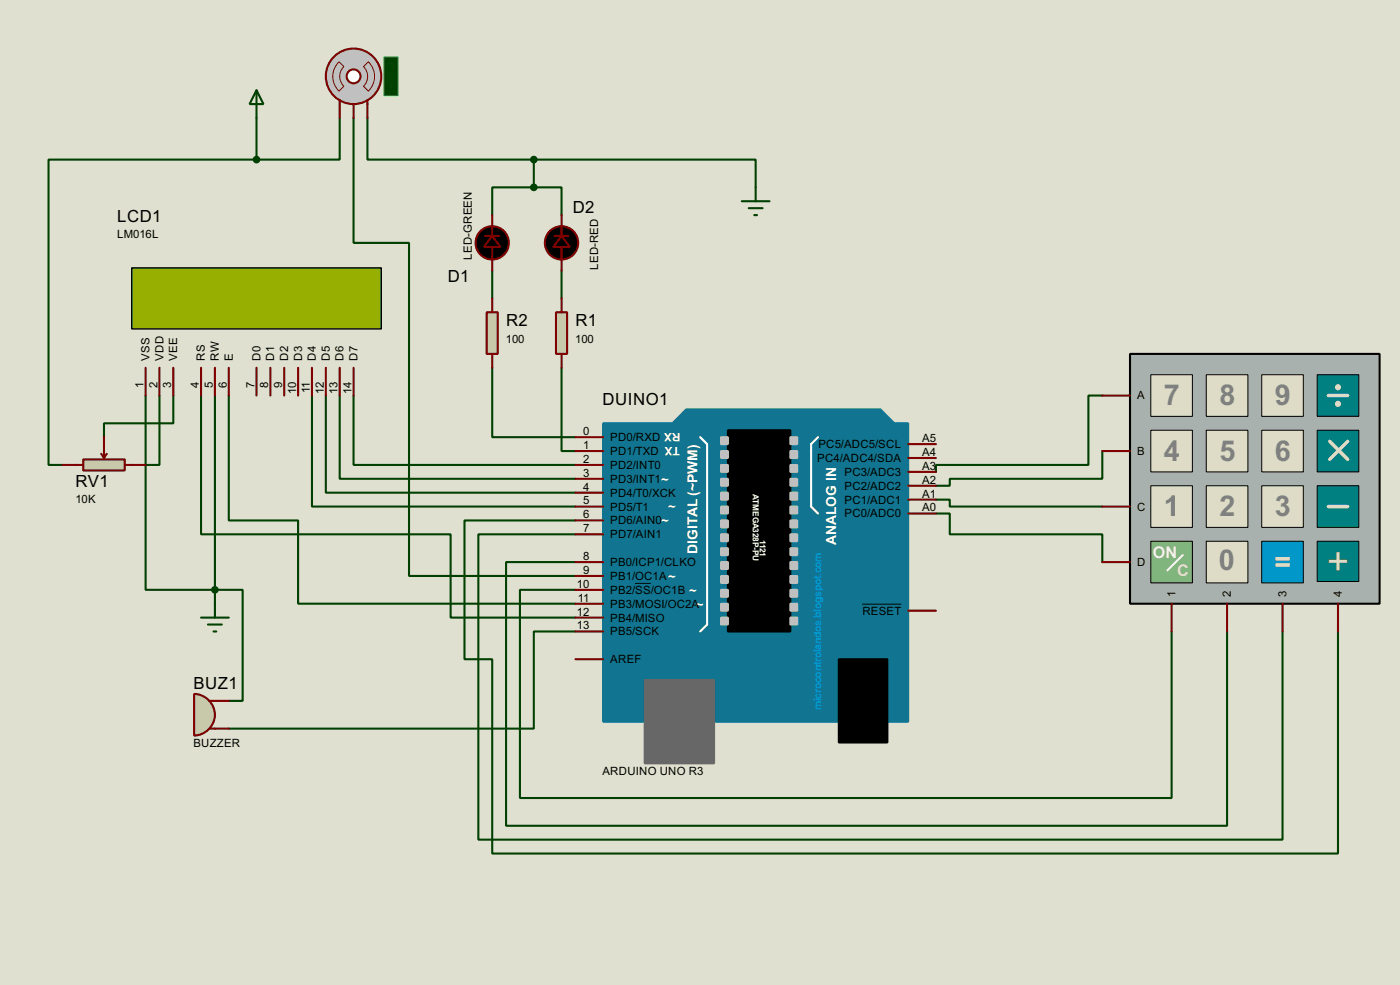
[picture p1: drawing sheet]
<svg xmlns="http://www.w3.org/2000/svg" width="256mm" height="180mm" viewBox="0 0 256 180" stroke-linecap="round" stroke-linejoin="round" font-family="sans-serif">
<path d="M0 0h256.5v180.3h-256.5z" fill="#e0e0d0"/>
<g fill="none" stroke="#004000" stroke-width=".38">
<path d="M47 29.2h-38.1v55.9h2.5M47 21.6v7.6M62.2 21.6v7.6h-15.2M64.8 21.6v22.8h10.1v61h30.5M67.3 21.6v7.6h30.5M97.8 29.2h40.6v5.1M97.8 34.3h5.1v5.1M97.8 34.3h-7.6v5.1M97.8 29.2v5.1M90.2 49.5v5.1M102.9 49.5v5.1M26.7 72.4v35.5h17.7v20.4h-2.5"/>
<path d="M29.2 72.4v12.7h-2.5M31.7 72.4v5.1h-12.7v2.5M36.8 72.4v25.4h45.7v15.2h22.9M39.4 72.4v38.1M41.9 72.4v22.8h12.7v15.3h50.8M57.1 72.4v20.3h48.3M59.7 72.4v17.8h45.7M62.2 72.4v15.2h43.2M64.8 72.4v12.7h40.6M90.2 67.3v12.7h15.2M102.9 67.3v15.2h2.5M201.9 72.4h-2.5v12.7h-28v1.3"/>
<path d="M105.4 95.2h-20.3v25.4h5.1v35.6h154.9v-40.6M105.4 97.8h-17.8v55.9h147.3v-38.1M171.4 91.4h2.6v1.3h27.9M171.4 94h2.6v3.8h27.9v5.1M201.9 82.5v5.1h-27.9v1.3h-2.6M105.4 107.9h-10.2v38.1h119.4v-30.4M105.4 102.9h-12.7v48.2h132.1v-35.5M105.4 115.6h-7.6v17.7h-55.9"/>
</g>
<path d="M123.2 77.5l2.5-2.6h35.6l2.5 2.6z" fill-rule="evenodd" fill="#117491" stroke="#117491" stroke-width=".38"/>
<path d="M110.5 77.5h55.9v54.6h-55.9z" fill="#117491" stroke="#117491" stroke-width=".38"/>
<path d="M118.1 124.5h12.7v15.2h-12.7z" fill="#686767" stroke="#686767" stroke-width=".38"/>
<path d="M133.3 78.7h11.5v36.9h-11.5zM153.7 120.6h8.9v15.3h-8.9z" fill="#000" stroke="#000" stroke-width=".38"/>
<path d="M128.3 80l1.2 1.3v33l-1.2 1.3M149.9 80l-1.3 1.3v11.4l1.3 1.3" fill="none" stroke="#fff" stroke-width=".38"/>
<g fill="#c0c0c0" stroke="#c0c0c0" stroke-width=".38">
<path d="M132.1 113h1.2v1.3h-1.2z"/>
<path d="M132.1 110.5h1.2v1.3h-1.2z"/>
<path d="M132.1 107.9h1.2v1.3h-1.2z"/>
<path d="M132.1 105.4h1.2v1.3h-1.2z"/>
<path d="M132.1 102.9h1.2v1.2h-1.2z"/>
<path d="M132.1 100.3h1.2v1.3h-1.2z"/>
<path d="M132.1 97.8h1.2v1.3h-1.2z"/>
<path d="M132.1 95.2h1.2v1.3h-1.2z"/>
<path d="M132.1 92.7h1.2v1.3h-1.2z"/>
<path d="M132.1 90.2h1.2v1.2h-1.2z"/>
<path d="M132.1 87.6h1.2v1.3h-1.2z"/>
<path d="M132.1 85.1h1.2v1.3h-1.2z"/>
<path d="M132.1 82.5h1.2v1.3h-1.2z"/>
<path d="M132.1 80h1.2v1.3h-1.2z"/>
<path d="M144.8 113h1.2v1.3h-1.2z"/>
<path d="M144.8 110.5h1.2v1.3h-1.2z"/>
<path d="M144.8 107.9h1.2v1.3h-1.2z"/>
<path d="M144.8 105.4h1.2v1.3h-1.2z"/>
<path d="M144.8 102.9h1.2v1.2h-1.2z"/>
<path d="M144.8 100.3h1.2v1.3h-1.2z"/>
<path d="M144.8 97.8h1.2v1.3h-1.2z"/>
<path d="M144.8 95.2h1.2v1.3h-1.2z"/>
<path d="M144.8 92.7h1.2v1.3h-1.2z"/>
<path d="M144.8 90.2h1.2v1.2h-1.2z"/>
<path d="M144.8 87.6h1.2v1.3h-1.2z"/>
<path d="M144.8 85.1h1.2v1.3h-1.2z"/>
<path d="M144.8 82.5h1.2v1.3h-1.2z"/>
<path d="M144.8 80h1.2v1.3h-1.2z"/>
</g>
<g fill="none" stroke="#800000" stroke-width=".38">
<path d="M105.4 80h5.1M105.4 82.5h5.1M105.4 85.1h5.1M105.4 87.6h5.1M105.4 90.2h5.1M105.4 92.7h5.1M105.4 95.2h5.1M105.4 97.8h5.1M166.4 81.3h5M166.4 83.8h5M166.4 86.4h5M166.4 88.9h5"/>
<path d="M166.4 91.4h5M166.4 94h5M105.4 102.9h5.1M105.4 105.4h5.1M105.4 107.9h5.1M105.4 110.5h5.1M105.4 113h5.1M105.4 115.6h5.1M166.4 111.8h5M105.4 120.6h5.1"/>
</g>
<path d="M116.3 106.8h2.9M157.9 110.6h7.2" fill="none" stroke="#000" stroke-width=".18"/>
<path d="M207 64.8h45.7v45.7h-45.7z" fill="#a9b1af" stroke="#000" stroke-width=".38"/>
<g fill="#dedcc7" stroke="#000" stroke-width=".18">
<path d="M210.8 68.6h7.6v7.6h-7.6z"/>
<path d="M221 68.6h7.6v7.6h-7.6z"/>
<path d="M231.1 68.6h7.7v7.6h-7.7z"/>
</g>
<path d="M241.3 68.6h7.6v7.6h-7.6z" fill="#008080" stroke="#000" stroke-width=".18"/>
<g fill="#dedcc7" stroke="#000" stroke-width=".18">
<path d="M210.8 78.7h7.6v7.7h-7.6z"/>
<path d="M221 78.7h7.6v7.7h-7.6z"/>
<path d="M231.1 78.7h7.7v7.7h-7.7z"/>
</g>
<path d="M241.3 78.7h7.6v7.7h-7.6z" fill="#008080" stroke="#000" stroke-width=".18"/>
<g fill="#dedcc7" stroke="#000" stroke-width=".18">
<path d="M210.8 88.9h7.6v7.6h-7.6z"/>
<path d="M221 88.9h7.6v7.6h-7.6z"/>
<path d="M231.1 88.9h7.7v7.6h-7.7z"/>
</g>
<path d="M231.1 99.1h7.7v7.6h-7.7z" fill="#0197c9" stroke="#000" stroke-width=".18"/>
<path d="M241.3 88.9h7.6v7.6h-7.6z" fill="#008080" stroke="#000" stroke-width=".18"/>
<path d="M243.3 72.4h3.6M243.3 92.7h3.6M246.9 80.8l-3.3 3.3" fill="none" stroke="#dedcc7" stroke-width=".63"/>
<g fill="#c8c8aa" stroke="#dedcc7" stroke-width=".63">
<circle cx="245.1" cy="70.9" r=".25"/>
<circle cx="245.1" cy="73.9" r=".25"/>
</g>
<path d="M241.3 99.1h7.6v7.3h-7.6z" fill="#008080" stroke="#000" stroke-width=".18"/>
<path d="M243.6 80.8l3.3 3.3" fill="none" stroke="#dedcc7" stroke-width=".63"/>
<path d="M210.8 99.1h7.6v7.6h-7.6z" fill="#81b57d" stroke="#000" stroke-width=".18"/>
<path d="M216.7 101.6l-2.8 2.8" fill="none" stroke="#fafbdb" stroke-width=".42"/>
<path d="M221 99.1h7.6v7.6h-7.6z" fill="#dedcc7" stroke="#000" stroke-width=".18"/>
<path d="M201.9 72.4h5.1M201.9 82.5h5.1M201.9 92.7h5.1M201.9 102.9h5.1M214.6 110.5v5.1M224.8 110.5v5.1M234.9 110.5v5.1M245.1 110.5v5.1" fill="none" stroke="#800000" stroke-width=".38"/>
<path d="M24.1 49h45.7v11.2h-45.7z" fill="#96af00" stroke="#000" stroke-width=".25"/>
<g fill="none" stroke="#800000" stroke-width=".38">
<path d="M26.7 67.3v5.1M29.2 67.3v5.1M31.7 67.3v5.1M36.8 67.3v5.1M39.4 67.3v5.1M41.9 67.3v5.1M47 67.3v5.1M49.5 67.3v5.1M52.1 67.3v5.1M54.6 67.3v5.1M57.1 67.3v5.1M59.7 67.3v5.1"/>
<path d="M62.2 67.3v5.1M64.8 67.3v5.1"/>
</g>
<path d="M36.8 113h5.1M38.1 114.3h2.5M39.1 115.6h.5M39.4 110.5v2.5" fill="none" stroke="#004000" stroke-width=".38"/>
<circle cx="64.8" cy="14" r="5.1" fill="#c0c0c0" stroke="#800000" stroke-width=".38"/>
<circle cx="64.8" cy="14" r="1.27" fill="#feffff" stroke="#800000" stroke-width=".38"/>
<path d="M62.2 18.3v.7M67.3 18.3v.7" fill="none" stroke="#800000" stroke-width=".38"/>
<path d="M70.4 10.4h2.5v7.1h-2.5z" fill="#004000" stroke="#0f0" stroke-width=".18"/>
<path d="M62.1 11.3l.9 .9a2.51 2.51 0 0 0 0 3.6l-.9 .9a3.7 3.7 0 0 1 0-5.4zM67.5 11.3a3.7 3.7 0 0 1 0 5.4l-.9-.9a2.51 2.51 0 0 0 0-3.6z" fill="none" stroke="#800000" stroke-width=".18"/>
<path d="M62.2 19v2.6M64.8 19v2.6M67.3 19v2.6M102.9 39.4v3.8M101.6 43.2h2.5M102.9 45.2v4.3" fill="none" stroke="#800000" stroke-width=".38"/>
<path d="M47 16.5l1.3 2.5h-2.6zM47 16.5v5.1M135.9 36.8h5.1M137.2 38.1h2.5M138.2 39.4h.5M138.4 34.3v2.5" fill="none" stroke="#004000" stroke-width=".38"/>
<g fill="#000" stroke="#800000" stroke-width=".38">
<path d="M102.9 43.2l1.5 2h-3.1z"/>
<circle cx="102.9" cy="44.5" r="3"/>
</g>
<path d="M35.6 127a3.8 3.8 0 0 1 3.8 3.8 3.8 3.8 0 0 1-3.8 3.8z" fill-rule="evenodd" fill="#c8c8aa" stroke="#800000" stroke-width=".38"/>
<path d="M38.4 128.3h3.5M38.4 133.3h3.5" fill="none" stroke="#800000" stroke-width=".38"/>
<path d="M101.9 57.1h2v7.7h-2z" fill="#c8c8aa" stroke="#800000" stroke-width=".38"/>
<path d="M102.9 54.6v2.5M102.9 64.8v2.5" fill="none" stroke="#800000" stroke-width=".38"/>
<path d="M89.2 57.1h2v7.7h-2z" fill="#c8c8aa" stroke="#800000" stroke-width=".38"/>
<path d="M90.2 54.6v2.5M90.2 64.8v2.5" fill="none" stroke="#800000" stroke-width=".38"/>
<circle cx="97.8" cy="29.2" r=".51" fill="#004000" stroke="#004000" stroke-width=".38"/>
<path d="M15.2 84.1h7.7v2h-7.7z" fill="#c8c8aa" stroke="#800000" stroke-width=".38"/>
<path d="M90.2 39.4v3.8M88.9 43.2h2.5M90.2 45.2v4.3M11.4 85.1h3.8M18.5 83.1l.5 .7M19 80v3.8M19.6 83.1l-.6 .7M22.9 85.1h3.8" fill="none" stroke="#800000" stroke-width=".38"/>
<g fill="#004000" stroke="#004000" stroke-width=".38">
<circle cx="47" cy="29.2" r=".51"/>
<circle cx="39.4" cy="107.9" r=".51"/>
<circle cx="97.8" cy="34.3" r=".51"/>
</g>
<g fill="#000" stroke="#800000" stroke-width=".38">
<path d="M90.2 43.2l1.5 2h-3.1z"/>
<circle cx="90.2" cy="44.5" r="3"/>
</g>
<text font-size="8" x="243" y="105.3">+</text>
<g font-size="5.9" fill="#808080">
<text x="213.2" y="74.2">7</text>
<text x="223.4" y="74.2">8</text>
<text x="233.6" y="74.2">9</text>
<text x="213.2" y="84.3">4</text>
<text x="223.4" y="84.3">5</text>
<text x="233.6" y="84.3">6</text>
<text x="213.2" y="94.5">1</text>
<text x="223.4" y="94.5">2</text>
<text x="233.6" y="94.5">3</text>
<text x="223.3" y="104.3">0</text>
</g>
<text font-size="5.9" fill="#dedcc7" x="233.5" y="104.6">=</text>
<g font-size="3.4">
<text x="21.5" y="40.7">LCD1</text>
<text x="104.9" y="38.9">D2</text>
<text x="82.1" y="51.6">D1</text>
<text x="92.7" y="59.7">R2</text>
<text x="105.4" y="59.7">R1</text>
<text x="110.4" y="74.1">DUINO1</text>
<text x="13.9" y="89.1">RV1</text>
<text x="35.4" y="126.2">BUZ1</text>
</g>
<text font-size="3.3" fill="#fafbdb" x="211.2" y="102.1">ON</text>
<text font-size="3.3" fill="#eff2c4" x="215.7" y="105.4">C</text>
<g font-size="2.8" fill="#fff">
<text x="127.8" y="101.5" transform="rotate(-90 127.8 101.5)">DIGITAL (~PWM)</text>
<text x="153.2" y="99.8" transform="rotate(-90 153.2 99.8)">ANALOG IN</text>
</g>
<g font-size="2.6" fill="#fff">
<text x="122.6" y="86.9" transform="rotate(-180 122.6 86.9)">~</text>
<text x="122.6" y="94.5" transform="rotate(-180 122.6 94.5)">~</text>
<text x="123.8" y="91.9" transform="rotate(-180 123.8 91.9)">~</text>
<text x="123.8" y="104.6" transform="rotate(-180 123.8 104.6)">~</text>
<text x="127.6" y="107.2" transform="rotate(-180 127.6 107.2)">~</text>
<text x="128.9" y="109.7" transform="rotate(-180 128.9 109.7)">~</text>
</g>
<g font-size="2.4" fill="#fff">
<text x="124.6" y="81.8" transform="rotate(-180 124.6 81.8)">TX</text>
<text x="124.6" y="79.3" transform="rotate(-180 124.6 79.3)">RX</text>
</g>
<text font-size="2.3" fill="#008000" x="72.3" y="16.6" transform="rotate(-90 72.3 16.6)">+88.8</text>
<g font-size="2.3">
<text x="21.5" y="43.6">LM016L</text>
<text x="86.4" y="47.5" transform="rotate(-90 86.4 47.5)">LED-GREEN</text>
<text x="109.6" y="49.4" transform="rotate(-90 109.6 49.4)">LED-RED</text>
<text x="92.7" y="62.7">100</text>
<text x="105.4" y="62.7">100</text>
<text x="26.3" y="71" transform="rotate(-90 26.3 71)">1</text>
<text x="27.4" y="66" transform="rotate(-90 27.4 66)">VSS</text>
<text x="28.8" y="71" transform="rotate(-90 28.8 71)">2</text>
<text x="29.9" y="66" transform="rotate(-90 29.9 66)">VDD</text>
<text x="31.4" y="71" transform="rotate(-90 31.4 71)">3</text>
<text x="32.5" y="66" transform="rotate(-90 32.5 66)">VEE</text>
<text x="36.4" y="71" transform="rotate(-90 36.4 71)">4</text>
<text x="37.5" y="66" transform="rotate(-90 37.5 66)">RS</text>
<text x="39" y="71" transform="rotate(-90 39 71)">5</text>
<text x="40.1" y="66" transform="rotate(-90 40.1 66)">RW</text>
<text x="41.5" y="71" transform="rotate(-90 41.5 71)">6</text>
<text x="42.6" y="66" transform="rotate(-90 42.6 66)">E</text>
<text x="46.6" y="71" transform="rotate(-90 46.6 71)">7</text>
<text x="47.7" y="66" transform="rotate(-90 47.7 66)">D0</text>
<text x="49.1" y="71" transform="rotate(-90 49.1 71)">8</text>
<text x="50.2" y="66" transform="rotate(-90 50.2 66)">D1</text>
<text x="51.7" y="71" transform="rotate(-90 51.7 71)">9</text>
<text x="52.8" y="66" transform="rotate(-90 52.8 66)">D2</text>
<text x="55.3" y="66" transform="rotate(-90 55.3 66)">D3</text>
<text x="56.8" y="72" transform="rotate(-90 56.8 72)">11</text>
<text x="57.9" y="66" transform="rotate(-90 57.9 66)">D4</text>
<text x="60.4" y="66" transform="rotate(-90 60.4 66)">D5</text>
<text x="62.9" y="66" transform="rotate(-90 62.9 66)">D6</text>
<text x="65.5" y="66" transform="rotate(-90 65.5 66)">D7</text>
<text x="54.2" y="72.1" transform="rotate(-90 54.2 72.1)">10</text>
<text x="59.3" y="72.1" transform="rotate(-90 59.3 72.1)">12</text>
<text x="61.8" y="72.1" transform="rotate(-90 61.8 72.1)">13</text>
<text x="64.4" y="72.1" transform="rotate(-90 64.4 72.1)">14</text>
<text x="208.3" y="73.1">A</text>
<text x="106.8" y="79.6">0</text>
<text x="106.8" y="82.2">1</text>
<text x="111.8" y="80.7">PD0/RXD</text>
<text x="111.8" y="83.3">PD1/TXD</text>
<text x="149.9" y="82">PC5/ADC5/SCL</text>
<text x="168.9" y="80.9">A5</text>
<text x="168.9" y="83.4">A4</text>
<text x="208.3" y="83.3">B</text>
<text x="106.8" y="84.7">2</text>
<text x="106.8" y="87.2">3</text>
<text x="106.8" y="89.8">4</text>
<text x="111.8" y="85.8">PD2/INT0</text>
<text x="111.8" y="88.3">PD3/INT1</text>
<text x="149.7" y="84.5">PC4/ADC4/SDA</text>
<text x="154.7" y="87.1">PC3/ADC3</text>
<text x="154.7" y="89.6">PC2/ADC2</text>
<text x="168.9" y="86">A3</text>
<text x="168.9" y="88.5">A2</text>
<text x="13.8" y="92">10K</text>
<text x="106.8" y="92.3">5</text>
<text x="106.8" y="94.9">6</text>
<text x="111.8" y="90.9">PD4/T0/XCK</text>
<text x="111.8" y="93.4">PD5/T1</text>
<text x="111.8" y="96">PD6/AIN0</text>
<text x="154.7" y="92.2">PC1/ADC1</text>
<text x="154.7" y="94.7">PC0/ADC0</text>
<text x="168.9" y="91.1">A1</text>
<text x="168.9" y="93.6">A0</text>
<text x="208.3" y="93.4">C</text>
<text x="106.8" y="97.4">7</text>
<text x="111.8" y="98.5">PD7/AIN1</text>
<text x="105.7" y="107.6">10</text>
<text x="106.8" y="102.5">8</text>
<text x="106.8" y="105">9</text>
<text x="111.8" y="103.6">PB0/ICP1/CLKO</text>
<text x="111.8" y="106.1">PB1/OC1A</text>
<text x="208.3" y="103.6">D</text>
<text x="105.7" y="112.6">12</text>
<text x="105.8" y="110.1">11</text>
<text x="111.8" y="108.7">PB2/SS/OC1B</text>
<text x="111.8" y="111.2">PB3/MOSI/OC2A</text>
<text x="111.8" y="113.7">PB4/MISO</text>
<text x="158" y="112.5">RESET</text>
<text x="215.3" y="109.2" transform="rotate(-90 215.3 109.2)">1</text>
<text x="225.5" y="109.2" transform="rotate(-90 225.5 109.2)">2</text>
<text x="235.7" y="109.2" transform="rotate(-90 235.7 109.2)">3</text>
<text x="245.8" y="109.2" transform="rotate(-90 245.8 109.2)">4</text>
<text x="105.7" y="115.2">13</text>
<text x="111.8" y="116.3">PB5/SCK</text>
<text x="111.8" y="121.4">AREF</text>
<text x="35.4" y="136.7">BUZZER</text>
<text x="110.4" y="141.8">ARDUINO UNO R3</text>
</g>
<text font-size="2.2" fill="#0085e8" x="150.5" y="130" transform="rotate(-90 150.5 130)">microcontrolandos.blogspot.com</text>
<g font-size="1.7" fill="#fff">
<text x="137.9" y="90.4" transform="rotate(90 137.9 90.4)">ATMEGA328P-PU</text>
<text x="139.2" y="98.8" transform="rotate(90 139.2 98.8)">1121</text>
</g>
</svg>
